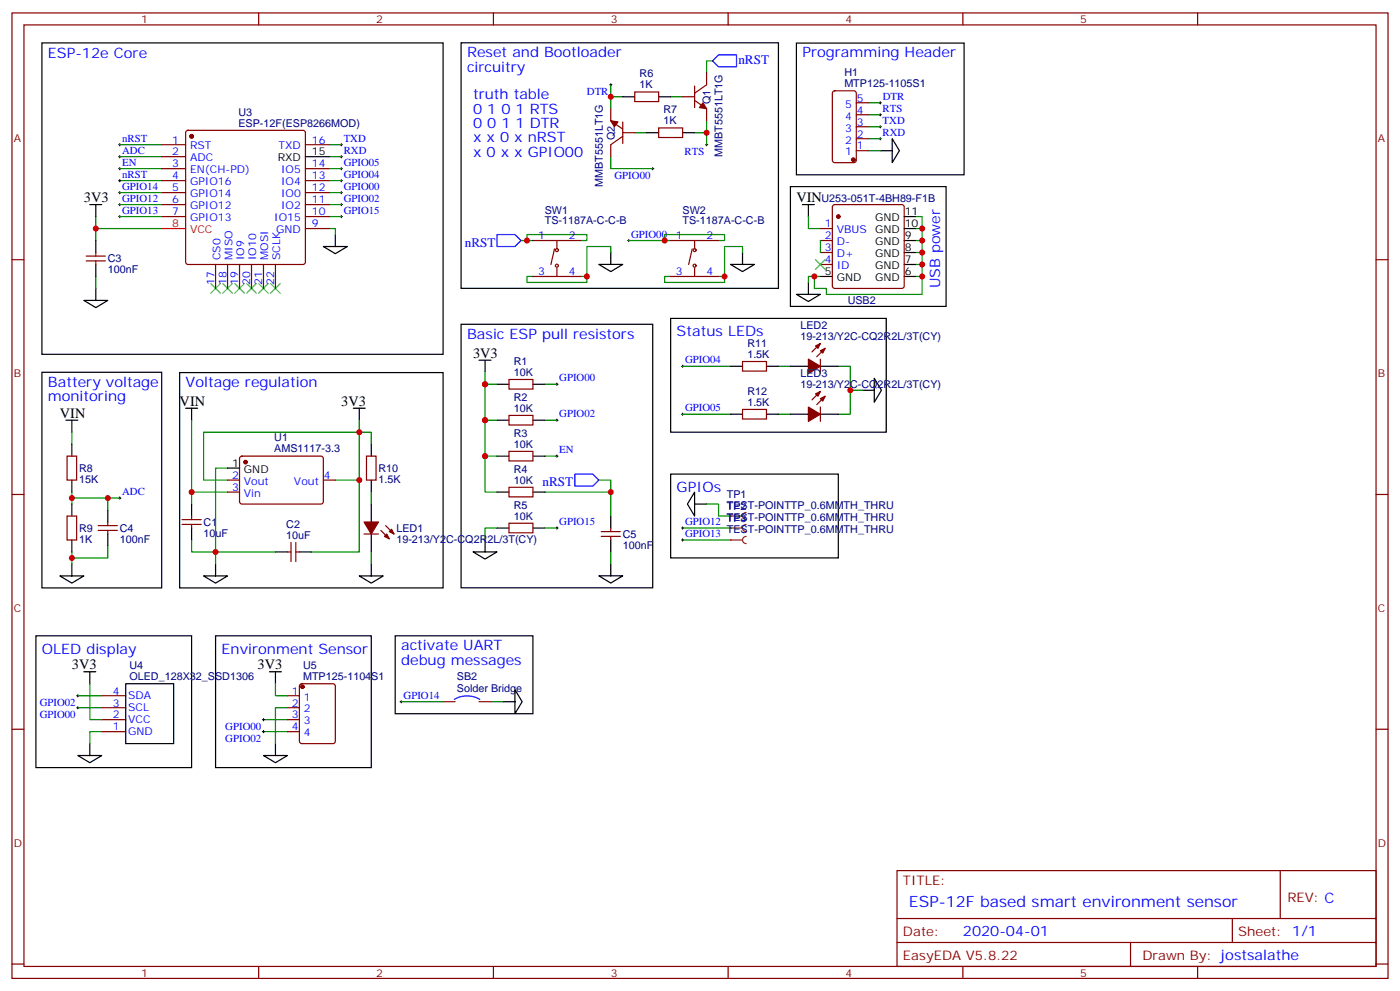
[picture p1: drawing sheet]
<svg xmlns="http://www.w3.org/2000/svg" width="412mm" height="292mm" viewBox="0 0 412 292" stroke-linecap="round" stroke-linejoin="round" font-family="sans-serif">
<g fill="none" stroke="#870000" stroke-width=".35">
<path d="M3.5 3.8h405.4v284.3h-405.4zM7.1 7.3h398.2v277.3h-398.2zM76.2 3.8v3.5M145.3 3.8v3.5M214.5 3.8v3.5M283.6 3.8v3.5M352.8 3.8v3.5M54.9 38.6l.5-.2h33.9l.5 .2 .2 .5v38.1l-.3 .5-.4 .2h-33.9l-.5-.2-.2-.5v-38.1zM179.9 32v3.6l3.5 2.4M183.4 39.1h3.6M183.4 35.9v6.4M187 27.1h7v2.8h-7z"/>
<path d="M194 37.7h7.1v2.8h-7.1zM201.1 28.5h3.5M204.6 29.6l3.5 2.4v3.6M204.6 25.3v6.4M208.1 21.4v3.6l-3.5 2.4M245.4 26.9l.5-.2h5.6l.7 .5v20l-.4 .7h-5.9l-.7-.5v-20zM252.2 37.3h3.6M252.2 33.8h3.6M252.2 30.3h3.6M47.6 42.6h7.1M47.6 46.1h7.1M47.6 49.7h7.1"/>
<path d="M47.6 53.2h7.1M47.6 56.7h7.1M90 42.6h7M90 49.7h7M90 53.2h7M90 56.7h7M183.4 40.1l-3.5 2.5v3.5M252.2 44.4h3.6M252.2 40.9h3.6M3.5 76.5h3.6M25.4 76.8h5.6M25.4 75.4h5.6"/>
<path d="M28.2 74.4v1M28.2 76.8v1.1M47.6 60.3h7.1M47.6 63.8h7.1M63.5 77.9v7M67 77.9v7M70.6 77.9v7M74.1 77.9v7M77.6 77.9v7M81.1 77.9v7M90 60.3h7M90 63.8h7"/>
<path d="M90 67.3h7M157 70.8h14.1M163.3 73.3l-1 4.6M164 70.8v2.5M164 79v2.4M197.6 70.8h14.1M203.9 73.3l-1.1 4.6M204.6 70.8v2.5M204.6 79v2.4M405.3 76.5h3.6M157 81.4h14.1M197.6 81.4h14.1"/>
<path d="M149.9 111.8h7.1v2.8h-7.1zM218.7 106.5h7.1v2.8h-7.1zM19.8 134.3h2.8v7.1h-2.8zM70.8 134.5l.5-.2 23.5 .1 .4 .6v13l-.7 .4h-23.5l-.4-.7v-12.7zM107.9 134.3h2.9v7.1h-2.9zM149.9 122.3h7.1v2.9h-7.1zM149.9 132.9h7.1v2.8h-7.1zM218.7 120.6h7.1v2.8h-7.1zM3.5 145.6h3.6M19.8 152h2.8v7h-2.8zM28.9 156.2h5.7M28.9 154.8h5.7"/>
<path d="M31.7 153.7v1.1M31.7 156.2v1.1M53.6 154.4h5.7M53.6 153h5.7M56.4 152v1M56.4 154.4v1.1M67 141.4h3.6M67 144.9h3.6M85.7 159.7v5.7M87.1 159.7v5.7M95.2 141.4h3.6M149.9 143.5h7.1v2.8h-7.1z"/>
<path d="M149.9 154.1h7.1v2.8h-7.1zM177.1 158h5.6M177.1 156.6h5.6M179.9 155.5v1.1M179.9 158v1M405.3 145.6h3.6M84.7 162.6h1M87.1 162.6h1.1M3.5 214.8h3.6M30 215.5h7M30 211.9h7M30 208.4h7"/>
<path d="M30 204.9h7M84.7 215.5h3.5M84.7 211.9h3.5M84.7 208.4h3.5M84.7 204.9h3.5M88.4 201.6l.5-.2h9.2l.6 .4 .1 16.5-.5 .6-9.4 .1-.7-.5v-16.4zM130.5 206.7h3.6M141.1 206.7h3.5M405.3 214.8h3.6M264.2 256.4h141.1v28.2h-141.1zM377.1 256.4v14.1M264.2 270.5h141.1"/>
<path d="M264.2 277.6h141.1M333 277.6v7M363 270.5v7.1M3.5 283.9h3.6M76.2 284.6v3.5M145.3 284.6v3.5M214.5 284.6v3.5M283.6 284.6v3.5M352.8 284.6v3.5M405.3 283.9h3.6"/>
<circle cx="164" cy="73.7" r=".44"/>
<circle cx="164" cy="78.2" r=".44"/>
<circle cx="204.6" cy="73.7" r=".44"/>
<circle cx="204.6" cy="78.2" r=".44"/>
</g>
<g fill="none" stroke="#000" stroke-width=".29">
<path d="M179.6 25h.7M179.9 24.6v.7M258.9 30.3h.7M258.9 33.8h.7M258.9 37.3h.7M259.3 29.9v.7M259.3 33.4v.7M259.3 37v.7M34.9 42.6h.7M34.9 46.1h.7M34.9 56.7h.7M34.9 49.7h.7"/>
<path d="M35.3 42.3v.7M35.3 45.8v.7M35.3 49.3v.7M35.3 56.4v.7M35.3 59.9v.7M100.2 42.6h.7M100.2 46.1h.7M100.2 56.7h.7M100.2 49.7h.7M100.2 53.2h.7M100.5 42.3v.7M100.5 45.8v.7"/>
<path d="M100.5 49.3v.7M100.5 52.8v.8M100.5 56.4v.7M100.5 59.9v.7M191.9 49.7h.7M192.3 49.3v.7M207.8 42.6h.7M208.1 42.3v.7M258.9 40.9h.7M259.3 40.5v.7M34.9 60.3h.7M34.9 63.8h.7"/>
<path d="M35.3 63.4v.7M100.2 60.3h.7M100.2 63.8h.7M100.5 63.4v.7M184.9 70.8h.7M185.2 70.5v.7M163.7 113.2h.7M164 112.8v.7M200.7 107.9h.7M201.1 107.5v.7M163.7 123.8h.7M163.7 134.3h.7"/>
<path d="M164 123.4v.7M164 134v.7M200.7 122h.7M201.1 121.6v.7M34.9 146.7h.7M35.3 146.3v.7M163.7 155.5h.7M164 155.2v.7M200.7 155.5h.7M200.7 159h.7M201.1 155.2v.7M201.1 158.7v.7"/>
<path d="M22.6 204.9h.7M22.6 208.4h.7M22.9 204.5v.7M22.9 208.1v.7M77.3 215.5h.7M77.3 211.9h.7M77.6 211.6v.7M77.6 215.1v.7M117.8 206.7h.7M118.2 206.3v.7"/>
</g>
<g fill="none" stroke="#008700" stroke-width=".35">
<path d="M209.9 17.9h-1.8v3.5M179.9 25v3.5M183.4 28.5h-3.5v3.5M187 39.1h3.5M197.6 28.5h3.5M208.1 35.6v3.5h-3.5M208.1 39.1v3.5M255.8 30.3h3.5M255.8 33.8h3.5M255.8 37.3h3.5M35.3 42.6h12.3M35.3 46.1h12.3"/>
<path d="M35.3 49.7h12.3M35.3 53.2h12.3M35.3 56.7h12.3M97 42.6h3.5M97 46.1h3.5M97 49.7h3.5M97 53.2h3.5M97 56.7h3.5M179.9 46.1v3.6h12.4M255.8 40.9h3.5M255.8 44.4h3.5M28.2 63.8v3.5h19.4"/>
<path d="M28.2 67.3v3.5M35.3 60.3h12.3M35.3 63.8h12.3M97 67.3h1.8v1.8M97 60.3h3.5M97 63.8h3.5M153.5 70.8h1.7M157 70.8h-1.8v-1.7h17.7v1.7h-1.8M179.9 74.4v-1.8h-7v8.8M185.2 70.8h12.4M195.8 70.8v-1.7h17.6v1.7h-1.7M218.7 74.4v-1.8h-5.3v8.8"/>
<path d="M238.1 63.8v3.5h3.6M28.2 81.4v3.5M157 81.4h-1.8v1.8h17.7v-1.8h-1.8M197.6 81.4h-1.8v1.8h17.6v-1.8h-1.7M241.7 81.4h-3.6v1.8M142.9 109.6v3.6h3.5M142.9 113.2v10.6h3.5M160.5 113.2h3.5M201.1 107.9h14.1M229.3 107.9h3.5M246.9 107.9h3.6v14.1h-3.6M250.5 114.9h3.5"/>
<path d="M21.2 127.3v3.5M56.4 123.8v21.1h10.6M67 137.9h-3.5v28.2M105.8 123.8v17.6h-7M109.4 130.8v-3.5h-49.4v14.1h7M142.9 123.8v10.5h3.5M142.9 134.3v10.6h3.5M160.5 123.8h3.5M160.5 134.3h3.5M201.1 122h14.1M229.3 122h3.5M21.2 146.7h10.5v3.5"/>
<path d="M21.2 144.9v3.5M31.7 146.7h3.6M56.4 159v3.6h24.7M56.4 144.9v3.5M105.8 141.4v21.2h-14.1M109.4 144.9v3.5M146.4 155.5h-3.5v3.5M160.5 144.9h19.4v7.1M160.5 155.5h3.5M176.4 141.4h3.5v3.5M201.1 155.5h14.1M201.1 159h14.1"/>
<path d="M208.1 148.4h3.6v3.6h3.5M21.2 162.6v3.5M31.7 160.8v3.5h-10.5M109.4 162.6v3.5M179.9 162.6v3.5M22.9 204.9h7.1M22.9 208.4h7.1M26.5 201.4v10.5h3.5M30 215.5h-3.5v3.5M77.6 211.9h7.1M77.6 215.5h7.1M81.1 201.4v3.5h3.6"/>
<path d="M84.7 208.4h-3.6v10.6M118.2 206.7h12.3M144.6 206.7h3.6"/>
</g>
<g fill="none" stroke="#000" stroke-width=".35">
<path d="M12.3 12.6h118.2v91.8h-118.2zM135.8 12.6h93.5v72.3h-93.5zM234.6 12.7h49.4v38.8h-49.4zM183.4 28.5h3.6M190.5 39.1h3.5M194 28.5h3.6M201.1 39.1h3.5M90 46.1h7M232.8 55h45.9v35.2h-45.9zM259.3 44.4h3.5M262.8 40.9l2.1 3.5-2.1 3.5zM26.5 60.3h3.5"/>
<path d="M28.2 60.3v3.5M28.2 70.8v3.6M28.2 77.9v3.5M95.2 72.6h7.1l-3.5 2.1zM98.8 69.1v3.5M176.4 77.9h7l-3.5 2.1zM179.9 74.3v3.6M215.2 77.9h7l-3.5 2.1zM218.7 74.3v3.6M236.4 60.3h3.5M238.1 60.3v3.5M24.7 88.5h7l-3.5 2.1z"/>
<path d="M28.2 84.9v3.6M135.8 95.5h56.5v77.6h-56.5zM197.6 93.8h63.5v33.5h-63.5zM234.6 86.7h7.1l-3.6 2.1zM238.1 83.2v3.5M12.3 109.6h35.3v63.5h-35.3zM52.9 109.7h77.6v63.4h-77.6zM141.1 106.1h3.5M142.9 106.1v3.5M146.4 113.2h3.5M157 113.2h3.5M215.2 107.9h3.5"/>
<path d="M225.8 107.9h3.5M254 114.9h3.5M257.5 111.4l2.1 3.5-2.1 3.6zM19.4 123.8h3.5M21.2 123.8v3.5M21.2 130.8v3.5M54.7 120.2h3.5M56.4 120.2v3.6M67 137.9h3.6M104.1 120.2h3.5M105.8 120.2v3.6M109.4 130.8v3.5"/>
<path d="M146.4 123.8h3.5M146.4 134.3h3.5M157 123.8h3.5M157 134.3h3.5M197.6 139.6h49.3v24.7h-49.3zM215.2 122h3.5M225.8 122h3.5M21.2 141.4v3.5M21.2 148.4v3.6M21.2 159v3.6M31.7 150.2v3.5M31.7 157.3v3.5"/>
<path d="M56.4 148.4v3.6M56.4 155.5v3.5M109.4 141.4v3.5M142.9 159v3.5M146.4 144.9h3.5M146.4 155.5h3.5M157 144.9h3.5M157 155.5h3.5M179.9 152v3.5M179.9 159v3.6M204.6 144.9v7.1l-2.1-3.6zM204.6 148.4h3.5"/>
<path d="M17.6 169.6h7.1l-3.5 2.1zM21.2 166.1v3.5M60 169.6h7l-3.5 2.1zM63.5 166.1v3.5M81.1 162.6h3.6M88.2 162.6h3.5M105.8 169.6h7.1l-3.5 2.1zM109.4 166.1v3.5M139.3 162.5h7.1l-3.5 2.1zM176.4 169.6h7l-3.5 2.1zM179.9 166.1v3.5M10.6 187.3h45.8v38.8h-45.8z"/>
<path d="M24.7 197.8h3.5M26.5 197.8v3.6M63.5 187.3h45.9v38.8h-45.9zM79.4 197.8h3.5M81.1 197.8v3.6M116.4 187.3h40.6v22.9h-40.6zM26.5 219v3.5M37 201.4h14.2v17.6h-14.2zM81.1 219v3.5M148.2 206.7h3.5M151.7 203.1l2.1 3.6-2.1 3.5zM22.9 222.5h7.1l-3.5 2.1z"/>
<path d="M77.6 222.5h7.1l-3.6 2.1z"/>
</g>
<path d="M211.7 16.2h5.3v3.5h-5.3l-1.8-1.8zM146.4 69.1h5.3l1.8 1.7-1.8 1.8h-5.3zM169.3 139.6h5.3l1.8 1.8-1.8 1.8h-5.3zM133.8 206a7.3 7.3 0 0 1 7.5 0" fill="none" stroke="#00f" stroke-width=".35"/>
<path d="M62.1 83.5l2.8 2.9M64.9 83.5l-2.8 2.9M65.6 83.5l2.8 2.9M68.4 83.5l-2.8 2.9M69.1 83.5l2.9 2.9M72 83.5l-2.9 2.9M72.7 83.5l2.8 2.9M75.5 83.5l-2.8 2.9M76.2 83.5l2.8 2.9M79 83.5l-2.8 2.9M79.7 83.5l2.8 2.9M82.5 83.5l-2.8 2.9" fill="none" stroke="#3c3" stroke-width=".35"/>
<g fill="#870000" stroke="#870000" stroke-width=".35">
<path d="M207.1 30.3l1 1.7-2.1-.3z"/>
<path d="M179.9 35.6l2.1 .3-1 1.4z"/>
<circle cx="56.4" cy="40.1" r=".53"/>
<circle cx="72.3" cy="136.1" r=".53"/>
<circle cx="89.1" cy="202.2" r=".53"/>
<circle cx="251.4" cy="47" r=".53"/>
</g>
<path d="M47.6 67.3h7.1" fill="none" stroke="#f00" stroke-width=".35"/>
<path d="M215.2 152h3.5M219.8 150.9a1.06 1.06 0 0 0-1.1 1.1 1.06 1.06 0 0 0 1.1 1" fill="none" stroke="#8c2424" stroke-width=".35"/>
<circle cx="215.2" cy="152" r=".18" fill="#8c2424"/>
<path d="M215.2 155.5h3.5M219.8 154.4a1.06 1.06 0 0 0-1.1 1.1 1.06 1.06 0 0 0 1.1 1.1" fill="none" stroke="#8c2424" stroke-width=".35"/>
<circle cx="215.2" cy="155.5" r=".18" fill="#8c2424"/>
<path d="M215.2 159h3.5M219.8 158a1.06 1.06 0 0 0-1.1 1 1.06 1.06 0 0 0 1.1 1.1" fill="none" stroke="#8c2424" stroke-width=".35"/>
<circle cx="215.2" cy="159" r=".18" fill="#8c2424"/>
<path d="M34.9 53.2h.7M35.3 52.8v.8" fill="none" stroke="#000" stroke-width=".29"/>
<g fill="none" stroke="#000" stroke-width=".35">
<path d="M266.3 70.8h3.6M266.3 74.4h3.6M266.3 77.9h3.6M266.3 67.3h3.6M266.3 63.8h3.6M241.7 81.4h3.5M266.3 81.4h3.6M232.8 107.9h5.3M241.7 107.9h5.2M232.8 122h5.3M241.7 122h5.2M109.4 148.4v5.3"/>
<path d="M109.4 157.3v5.3"/>
</g>
<g fill="none" stroke="#870000" stroke-width=".35">
<path d="M241.7 77.9h3.5M241.7 74.4h3.5M241.7 70.8h3.5M241.7 67.3h3.5M245.4 60.5l.5-.2h19.7l.5 .2 .2 .5v23.2l-.2 .5-.5 .2h-19.7l-.5-.2-.2-.5v-23.2zM241.7 101.2l-2.5 2.4M241.7 105.8v4.2M241.7 119.9v4.2M241.7 115.3l-2.5 2.5M243.1 102.6l-2.5 2.5M243.1 116.7l-2.5 2.5M107.2 157.3h4.3"/>
<path d="M112.2 156.2l2.5 2.5M113.6 154.8l2.5 2.5"/>
</g>
<g fill="#870000" stroke="#870000" stroke-width=".35">
<path d="M107.2 153.7h4.3l-2.1 3.6z"/>
<path d="M113.2 158l.7-.7 .8 1.4z"/>
<path d="M114.7 156.6l.7-.7 .7 1.4z"/>
<path d="M238.1 105.8l3.6 2.1-3.6 2.1z"/>
<path d="M241.7 103.3l1.4-.7-.7 1.4z"/>
<path d="M240.2 101.9l1.5-.7-.8 1.4z"/>
<path d="M238.1 119.9l3.6 2.1-3.6 2.1z"/>
<path d="M241.7 117.4l1.4-.7-.7 1.4z"/>
<path d="M240.2 116l1.5-.7-.8 1.4z"/>
<circle cx="246.9" cy="63.8" r=".53"/>
</g>
<path d="M241.7 70.8v3.6M269.9 77.9h1.7v3.5M269.9 74.4h1.7v3.5M269.9 70.8h1.7v3.6M269.9 67.3h1.7v3.5M269.9 63.8h1.7v3.5M239.9 81.4v3.5h3.5v1.8h28.2v-5.3h-1.7" fill="none" stroke="#008700" stroke-width=".35"/>
<path d="M240.2 76.5l2.9 2.8M243.1 76.5l-2.9 2.8" fill="none" stroke="#3c3" stroke-width=".35"/>
<g fill="#c00">
<circle cx="56.4" cy="144.9" r=".88"/>
<circle cx="63.5" cy="162.6" r=".88"/>
<circle cx="105.8" cy="127.3" r=".88"/>
<circle cx="21.2" cy="164.3" r=".88"/>
<circle cx="142.9" cy="123.8" r=".88"/>
<circle cx="142.9" cy="113.2" r=".88"/>
<circle cx="142.9" cy="134.3" r=".88"/>
<circle cx="21.2" cy="146.7" r=".88"/>
<circle cx="31.8" cy="146.7" r=".88"/>
<circle cx="28.2" cy="67.3" r=".88"/>
<circle cx="179.9" cy="28.5" r=".88"/>
<circle cx="208.1" cy="39.1" r=".88"/>
<circle cx="179.9" cy="144.9" r=".88"/>
<circle cx="105.8" cy="141.4" r=".88"/>
<circle cx="250.5" cy="114.9" r=".88"/>
<circle cx="195.8" cy="70.8" r=".88"/>
<circle cx="213.4" cy="81.4" r=".88"/>
<circle cx="172.9" cy="81.4" r=".88"/>
<circle cx="155.2" cy="70.8" r=".88"/>
<circle cx="239.9" cy="81.4" r=".88"/>
<circle cx="271.6" cy="81.4" r=".88"/>
<circle cx="271.6" cy="77.9" r=".88"/>
<circle cx="271.6" cy="74.4" r=".88"/>
<circle cx="271.6" cy="70.8" r=".88"/>
<circle cx="271.6" cy="67.3" r=".88"/>
</g>
<text font-size="4.6" fill="#00f" x="267.8" y="267">ESP-12F based smart environment sensor</text>
<g font-size="4.2" fill="#00f">
<text x="14.1" y="16.9">ESP-12e Core</text>
<text x="137.6" y="16.9">Reset and Bootloader</text>
<text x="236.4" y="16.9">Programming Header</text>
<text x="137.6" y="21.2">circuitry</text>
<text x="139.3" y="29.2">truth table</text>
<text x="139.3" y="33.5">0 1 0 1 RTS</text>
<text x="139.3" y="37.7">0 0 1 1 DTR</text>
<text x="139.3" y="41.9">x x 0 x nRST</text>
<text x="139.3" y="46.2">x 0 x x GPIO00</text>
<text x="276.9" y="84.9" transform="rotate(-90 276.9 84.9)">USB power</text>
<text x="137.6" y="99.8">Basic ESP pull resistors</text>
<text x="199.3" y="99.1">Status LEDs</text>
<text x="14.1" y="113.9">Battery voltage</text>
<text x="54.7" y="114">Voltage regulation</text>
<text x="14.1" y="118.1">monitoring</text>
<text x="199.3" y="144.9">GPIOs</text>
<text x="118.2" y="191.5">activate UART</text>
<text x="12.3" y="192.5">OLED display</text>
<text x="65.3" y="192.5">Environment Sensor</text>
<text x="118.2" y="195.8">debug messages</text>
<text x="283.6" y="275.8">2020-04-01</text>
</g>
<g font-size="4.2">
<text x="24.7" y="59.5">3V3</text>
<text x="234.6" y="59.5">VIN</text>
<text x="139.3" y="105.4">3V3</text>
<text x="52.9" y="119.5">VIN</text>
<text x="100.5" y="119.5">3V3</text>
<text x="17.6" y="123">VIN</text>
<text x="21.2" y="197.1">3V3</text>
<text x="75.8" y="197.1">3V3</text>
</g>
<g font-size="3.9" fill="#00f">
<text x="217.5" y="18.7">nRST</text>
<text x="136.9" y="72.7">nRST</text>
<text x="159.8" y="143.2">nRST</text>
</g>
<g font-size="3.9" fill="#800">
<text x="266" y="260.6">TITLE:</text>
<text x="379.2" y="265.6">REV: C</text>
<text x="266" y="275.8">Date:</text>
<text x="364.8" y="275.8">Sheet: 1/1</text>
<text x="266" y="282.9">EasyEDA V5.8.22</text>
<text x="336.5" y="282.9">Drawn By: jostsalathe</text>
</g>
<g font-size="3.2" fill="#800">
<text x="41.6" y="6.8">1</text>
<text x="110.8" y="6.8">2</text>
<text x="179.9" y="6.8">3</text>
<text x="249.1" y="6.8">4</text>
<text x="318.2" y="6.8">5</text>
<text x="4.1" y="41.9">A</text>
<text x="405.9" y="41.9">A</text>
<text x="4.1" y="111.1">B</text>
<text x="405.9" y="111.1">B</text>
<text x="4.1" y="180.2">C</text>
<text x="405.9" y="180.2">C</text>
<text x="4.1" y="249.3">D</text>
<text x="405.9" y="249.3">D</text>
<text x="41.6" y="287.6">1</text>
<text x="110.8" y="287.6">2</text>
<text x="179.9" y="287.6">3</text>
<text x="249.1" y="287.6">4</text>
<text x="318.2" y="287.6">5</text>
</g>
<g font-size="3.2" fill="#000080">
<text x="188.4" y="22.8">R6</text>
<text x="248.7" y="22.5">H1</text>
<text x="188.4" y="26">1K</text>
<text x="248.7" y="25.7">MTP125-1105S1</text>
<text x="70.2" y="34.1">U3</text>
<text x="195.5" y="33.4">R7</text>
<text x="209.3" y="30.7" transform="rotate(-90 209.3 30.7)">Q1</text>
<text x="70.2" y="37.3">ESP-12F(ESP8266MOD)</text>
<text x="181.1" y="41.3" transform="rotate(-90 181.1 41.3)">Q2</text>
<text x="195.4" y="36.6">1K</text>
<text x="212.8" y="46.3" transform="rotate(-90 212.8 46.3)">MMBT5551LT1G</text>
<text x="177.6" y="55.1" transform="rotate(-90 177.6 55.1)">MMBT5551LT1G</text>
<text x="242" y="59.6">U253-051T-4BH89-F1B</text>
<text x="160.5" y="62.9">SW1</text>
<text x="201" y="62.9">SW2</text>
<text x="160.5" y="66.1">TS-1187A-C-C-B</text>
<text x="201" y="66.1">TS-1187A-C-C-B</text>
<text x="31.8" y="77.3">C3</text>
<text x="31.7" y="80.5">100nF</text>
<text x="249.7" y="89.6">USB2</text>
<text x="235.8" y="100.1">19-213/Y2C-CQ2R2L/3T(CY)</text>
<text x="235.8" y="96.9">LED2</text>
<text x="151.4" y="107.5">R1</text>
<text x="220.1" y="105.4">1.5K</text>
<text x="220.1" y="102.2">R11</text>
<text x="151.4" y="110.7">10K</text>
<text x="235.8" y="111.1">LED3</text>
<text x="151.4" y="118.1">R2</text>
<text x="220.1" y="119.5">1.5K</text>
<text x="220.1" y="116.3">R12</text>
<text x="235.8" y="114.2">19-213/Y2C-CQ2R2L/3T(CY)</text>
<text x="151.4" y="121.3">10K</text>
<text x="80.8" y="130">U1</text>
<text x="151.4" y="131.9">10K</text>
<text x="151.4" y="128.6">R3</text>
<text x="80.8" y="133.2">AMS1117-3.3</text>
<text x="23.3" y="142.2">15K</text>
<text x="23.3" y="139">R8</text>
<text x="111.5" y="142.2">1.5K</text>
<text x="111.5" y="139">R10</text>
<text x="151.4" y="142.5">10K</text>
<text x="151.4" y="139.2">R4</text>
<text x="151.4" y="149.8">R5</text>
<text x="214.1" y="149.9">TEST-POINTTP_0.6MMTH_THRU</text>
<text x="214.1" y="146.7">TP1</text>
<text x="60" y="154.9">C1</text>
<text x="84.3" y="155.5">C2</text>
<text x="151.4" y="153">10K</text>
<text x="214.1" y="153.4">TEST-POINTTP_0.6MMTH_THRU</text>
<text x="214.1" y="150.2">TP2</text>
<text x="214.1" y="153.7">TP3</text>
<text x="23.3" y="159.8">1K</text>
<text x="23.3" y="156.7">R9</text>
<text x="35.3" y="159.8">100nF</text>
<text x="35.3" y="156.7">C4</text>
<text x="60" y="158.1">10uF</text>
<text x="84.3" y="158.7">10uF</text>
<text x="116.8" y="159.8">19-213/Y2C-CQ2R2L/3T(CY)</text>
<text x="116.8" y="156.7">LED1</text>
<text x="183.4" y="161.6">100nF</text>
<text x="183.4" y="158.4">C5</text>
<text x="214.1" y="156.9">TEST-POINTTP_0.6MMTH_THRU</text>
<text x="38.1" y="197">U4</text>
<text x="89.3" y="197">U5</text>
<text x="38.1" y="200.1">OLED_128X32_SSD1306</text>
<text x="89.3" y="200.2">MTP125-1104S1</text>
<text x="134.6" y="203.9">Solder Bridge</text>
<text x="134.6" y="200.4">SB2</text>
</g>
<g font-size="3.2" fill="#00f">
<text x="172.9" y="28.1">DTR</text>
<text x="252.4" y="29.9">5</text>
<text x="260.1" y="29.4">DTR</text>
<text x="248.9" y="35.2">4</text>
<text x="248.9" y="31.7">5</text>
<text x="252.4" y="33.4">4</text>
<text x="260" y="32.9">RTS</text>
<text x="36" y="41.7">nRST</text>
<text x="101.2" y="41.7">TXD</text>
<text x="248.9" y="38.7">3</text>
<text x="252.4" y="40.5">2</text>
<text x="252.4" y="37">3</text>
<text x="260" y="36.4">TXD</text>
<text x="260" y="40">RXD</text>
<text x="36" y="45.3">ADC</text>
<text x="50.7" y="42.3">1</text>
<text x="50.7" y="45.8">2</text>
<text x="56" y="44">RST</text>
<text x="56" y="47.6">ADC</text>
<text x="82.1" y="44">TXD</text>
<text x="91.9" y="42.3">16</text>
<text x="101.2" y="45.3">RXD</text>
<text x="201.7" y="45.8">RTS</text>
<text x="248.9" y="45.8">1</text>
<text x="248.9" y="42.3">2</text>
<text x="252.4" y="44">1</text>
<text x="36" y="48.8">EN</text>
<text x="36" y="52.3">nRST</text>
<text x="50.7" y="49.3">3</text>
<text x="50.7" y="52.8">4</text>
<text x="56" y="51.1">EN(CH-PD)</text>
<text x="82.8" y="51.1">IO5</text>
<text x="91.9" y="52.8">13</text>
<text x="91.9" y="49.3">14</text>
<text x="101.2" y="52.3">GPIO04</text>
<text x="101.2" y="48.8">GPIO05</text>
<text x="181" y="52.8">GPIO00</text>
<text x="36" y="55.8">GPIO14</text>
<text x="36" y="59.4">GPIO12</text>
<text x="50.7" y="56.4">5</text>
<text x="50.7" y="59.9">6</text>
<text x="56" y="54.6">GPIO16</text>
<text x="56" y="58.1">GPIO14</text>
<text x="82.8" y="58.1">IO0</text>
<text x="82.8" y="54.6">IO4</text>
<text x="91.9" y="59.9">11</text>
<text x="91.9" y="56.4">12</text>
<text x="101.2" y="55.8">GPIO00</text>
<text x="101.2" y="59.4">GPIO02</text>
<text x="36" y="62.9">GPIO13</text>
<text x="50.7" y="63.4">7</text>
<text x="56" y="61.7">GPIO12</text>
<text x="56" y="65.2">GPIO13</text>
<text x="80.8" y="65.2">IO15</text>
<text x="82.8" y="61.7">IO2</text>
<text x="91.9" y="63.4">10</text>
<text x="101.2" y="62.9">GPIO15</text>
<text x="81.4" y="68.7">GND</text>
<text x="91.9" y="67">9</text>
<text x="158.5" y="70.5">1</text>
<text x="167.6" y="70.5">2</text>
<text x="185.9" y="70">GPIO00</text>
<text x="199.1" y="70.5">1</text>
<text x="208.1" y="70.5">2</text>
<text x="243" y="70.5">2</text>
<text x="243" y="67">1</text>
<text x="246.5" y="68.7">VBUS</text>
<text x="64.9" y="76.6" transform="rotate(-90 64.9 76.6)">CS0</text>
<text x="68.4" y="76.6" transform="rotate(-90 68.4 76.6)">MISO</text>
<text x="72" y="76.6" transform="rotate(-90 72 76.6)">IO9</text>
<text x="75.5" y="76.6" transform="rotate(-90 75.5 76.6)">IO10</text>
<text x="79" y="76.6" transform="rotate(-90 79 76.6)">MOSI</text>
<text x="82.5" y="76.6" transform="rotate(-90 82.5 76.6)">SCLK</text>
<text x="243" y="77.5">4</text>
<text x="243" y="74">3</text>
<text x="246.5" y="75.8">D+</text>
<text x="246.5" y="72.2">D-</text>
<text x="63.1" y="83.9" transform="rotate(-90 63.1 83.9)">17</text>
<text x="66.7" y="83.9" transform="rotate(-90 66.7 83.9)">18</text>
<text x="70.2" y="83.9" transform="rotate(-90 70.2 83.9)">19</text>
<text x="73.7" y="83.9" transform="rotate(-90 73.7 83.9)">20</text>
<text x="77.3" y="83.9" transform="rotate(-90 77.3 83.9)">21</text>
<text x="80.8" y="83.9" transform="rotate(-90 80.8 83.9)">22</text>
<text x="158.5" y="81.1">3</text>
<text x="167.6" y="81.1">4</text>
<text x="199.1" y="81.1">3</text>
<text x="208.1" y="81.1">4</text>
<text x="246.5" y="79.3">ID</text>
<text x="201.8" y="107">GPIO04</text>
<text x="164.7" y="112.3">GPIO00</text>
<text x="164.7" y="122.8">GPIO02</text>
<text x="201.8" y="121.1">GPIO05</text>
<text x="164.7" y="133.4">EN</text>
<text x="68.4" y="141">2</text>
<text x="71.9" y="142.8">Vout</text>
<text x="86.6" y="142.8">Vout</text>
<text x="95.4" y="141">4</text>
<text x="36" y="145.8">ADC</text>
<text x="68.4" y="144.6">3</text>
<text x="71.9" y="146.3">Vin</text>
<text x="164.7" y="154.6">GPIO15</text>
<text x="201.8" y="154.6">GPIO12</text>
<text x="201.8" y="158.2">GPIO13</text>
<text x="11.7" y="208">GPIO02</text>
<text x="33.3" y="208.1">3</text>
<text x="33.3" y="204.5">4</text>
<text x="37.7" y="209.5">SCL</text>
<text x="37.7" y="206">SDA</text>
<text x="86" y="204.5">1</text>
<text x="86" y="208.1">2</text>
<text x="89.5" y="206.3">1</text>
<text x="89.5" y="209.8">2</text>
<text x="118.9" y="205.8">GPIO14</text>
<text x="11.7" y="211.5">GPIO00</text>
<text x="33.3" y="215.1">1</text>
<text x="33.3" y="211.6">2</text>
<text x="37.7" y="213">VCC</text>
<text x="66.4" y="215.1">GPIO00</text>
<text x="86" y="211.6">3</text>
<text x="86" y="215.1">4</text>
<text x="89.5" y="213.4">3</text>
<text x="37.7" y="216.5">GND</text>
<text x="66.4" y="218.6">GPIO02</text>
<text x="89.5" y="216.9">4</text>
</g>
<g font-size="3.2">
<text x="81.8" y="47.6">RXD</text>
<text x="91.9" y="45.8">15</text>
<text x="257.8" y="65.2">GND</text>
<text x="266.5" y="63.4">11</text>
<text x="257.8" y="68.7">GND</text>
<text x="266.5" y="70.5">9</text>
<text x="266.5" y="67">10</text>
<text x="257.8" y="72.2">GND</text>
<text x="257.8" y="75.8">GND</text>
<text x="266.5" y="74">8</text>
<text x="266.5" y="77.5">7</text>
<text x="243" y="81.1">5</text>
<text x="246.5" y="82.8">GND</text>
<text x="257.8" y="79.3">GND</text>
<text x="257.8" y="82.8">GND</text>
<text x="266.5" y="81.1">6</text>
<text x="68.4" y="137.5">1</text>
<text x="71.9" y="139.3">GND</text>
</g>
<g font-size="3.2" fill="#f00">
<text x="50.7" y="67">8</text>
<text x="56" y="68.7">VCC</text>
</g>
</svg>
